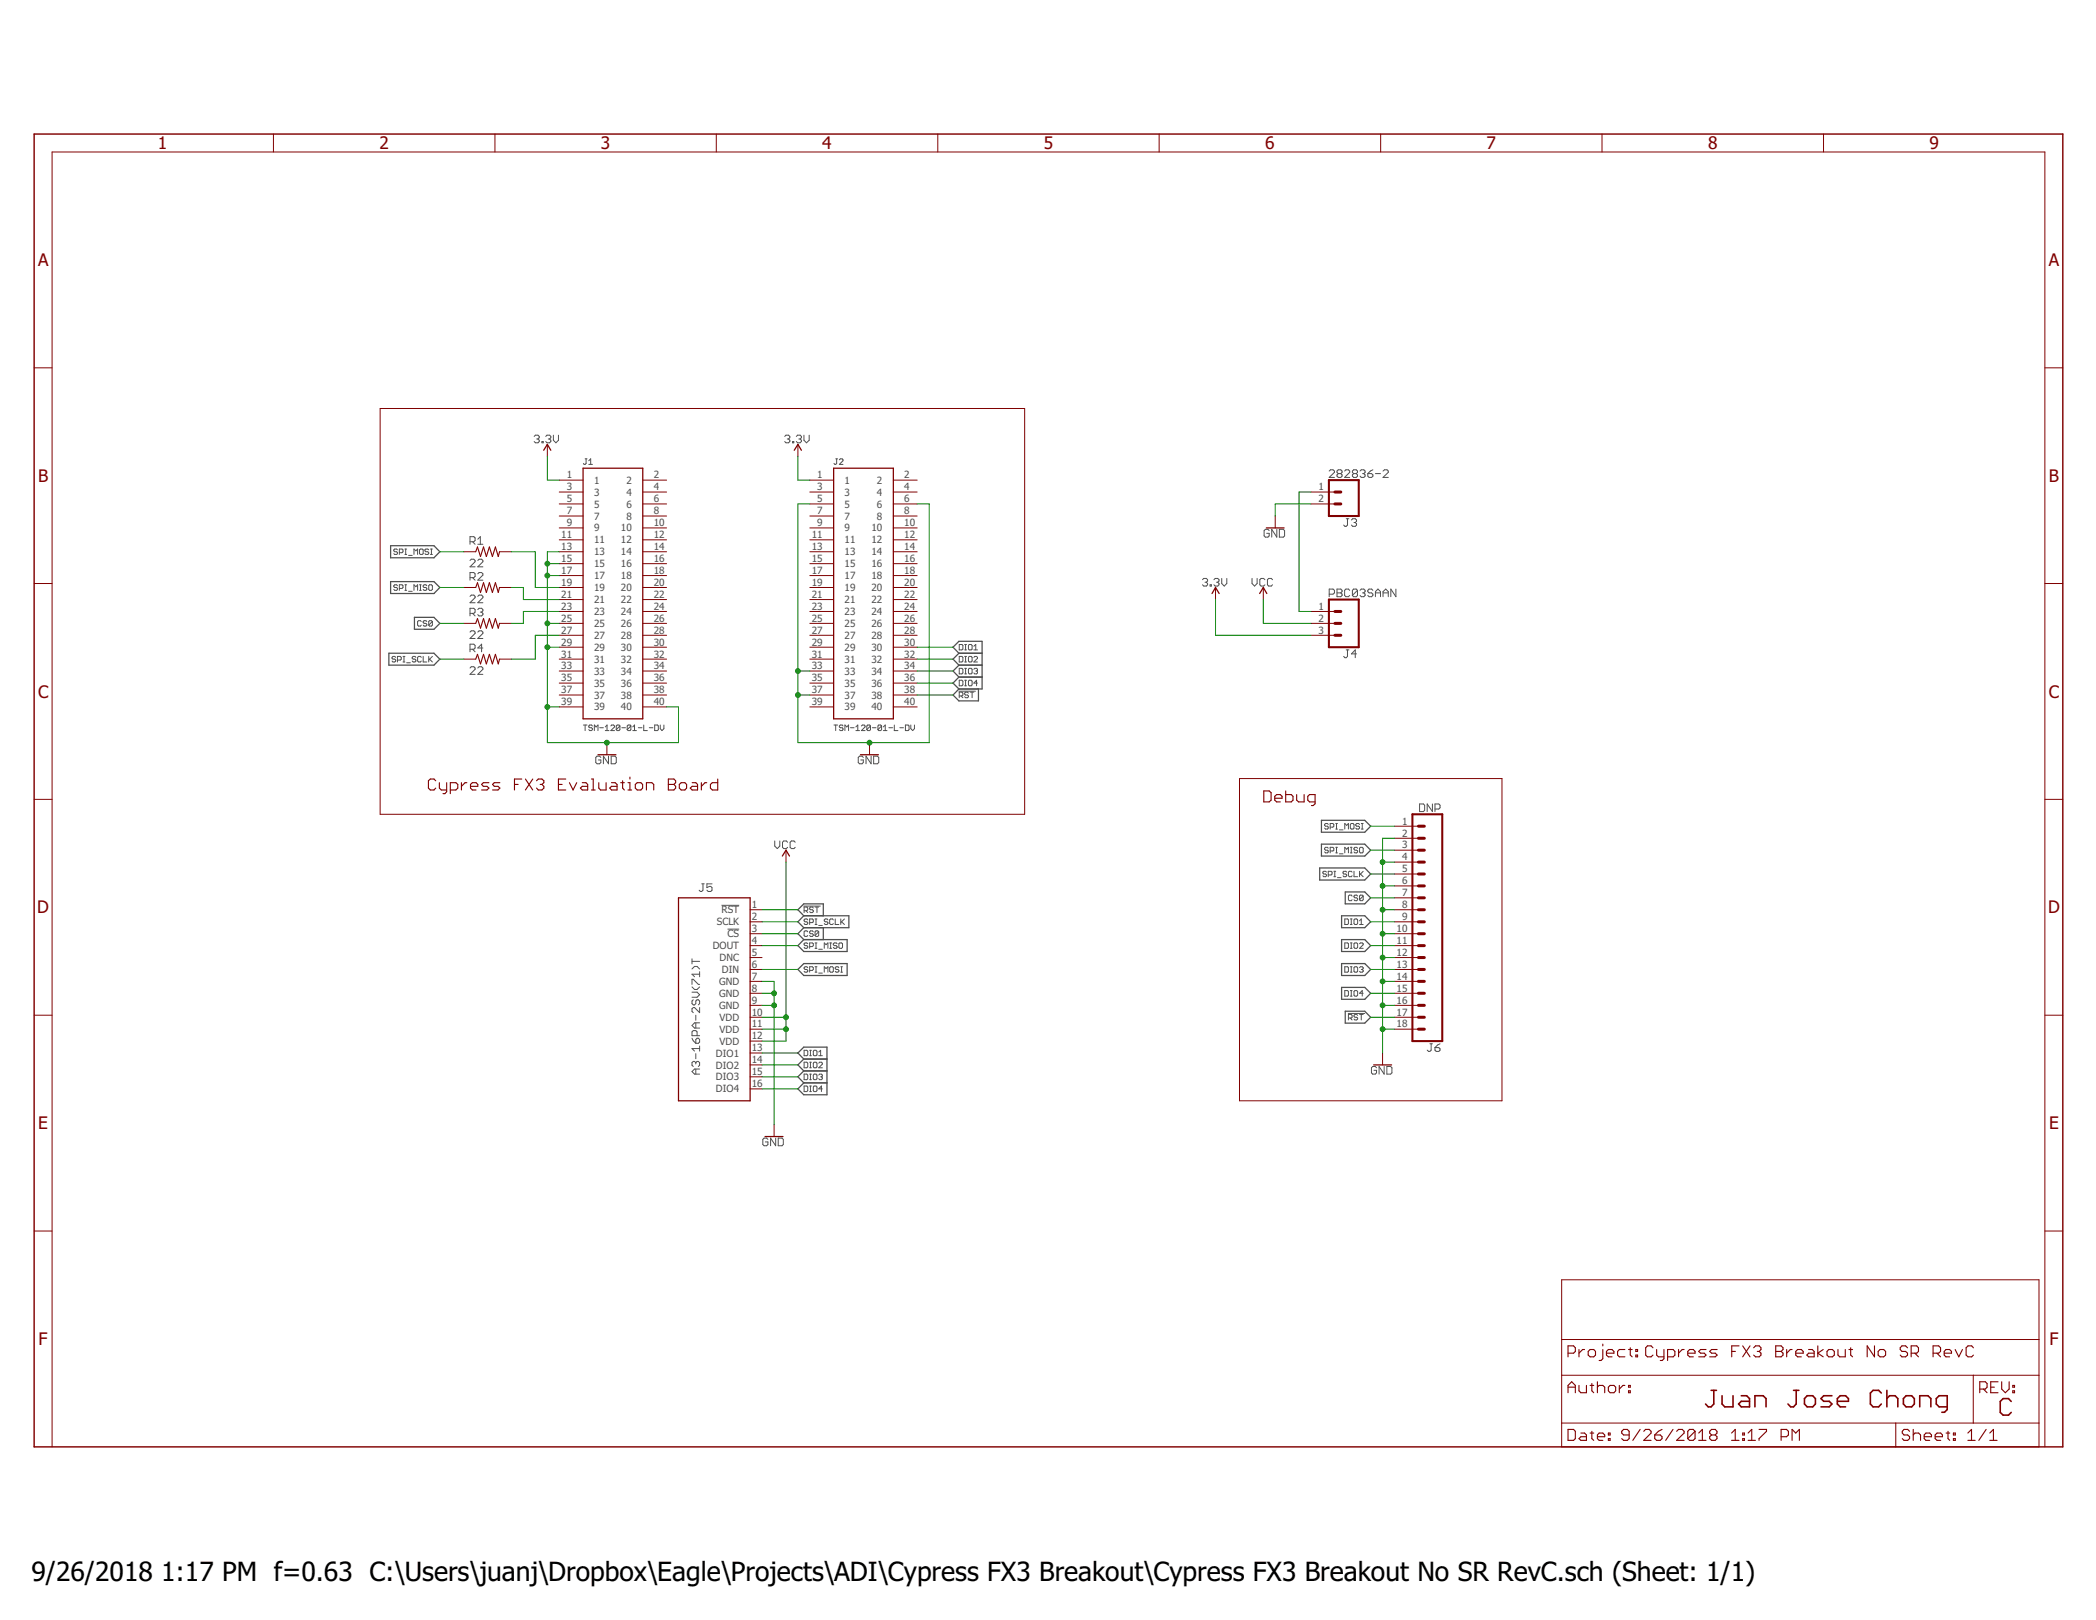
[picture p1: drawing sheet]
<svg xmlns="http://www.w3.org/2000/svg" width="279mm" height="216mm" viewBox="0 0 279 216" stroke-linecap="round" stroke-linejoin="round" font-family="sans-serif">
<g fill="none" stroke="#505050" stroke-width=".13">
<path d="M71.2 58.2l.2-.2h.3l.2 .2v.1l-.2 .2M71.5 58.5h.2M71.7 58.5l.2 .2v.1l-.2 .2h-.3l-.2-.2M72.2 58.8h.2v.2h-.2zM72.7 58.2l.2-.2h.4l.1 .2v.1l-.1 .2M73.1 58.5h.2M73.3 58.5l.1 .2v.1l-.1 .2h-.4l-.2-.2M73.8 58v.7l.3 .3 .3-.3v-.7M104.6 58.2l.2-.2h.3l.2 .2v.1l-.2 .2M104.9 58.5h.2M105.1 58.5l.2 .2v.1l-.2 .2h-.3l-.2-.2M105.6 58.8h.2v.2h-.2z"/>
<path d="M106.2 58.2l.1-.2h.4l.1 .2v.1l-.1 .2M106.5 58.5h.2M106.7 58.5l.1 .2v.1l-.1 .2h-.4l-.1-.2M107.2 58v.7l.3 .3 .4-.3v-.7M53 78.1l-.1-.2h-.3l-.1 .2 .1 .2h.3l.1 .1-.1 .3h-.3l-.1-.2M53 73.3l-.1-.1h-.3l-.1 .1 .1 .2h.3l.1 .2-.1 .2h-.3l-.1-.1M53.2 78.4h.4l.1-.1v-.2l-.1-.2h-.4v.8M53.2 73.7h.4l.1-.2v-.2l-.1-.1h-.4v.7M54 77.9h.2M54 73.2h.2M54 73.9h.2M54 78.7h.2"/>
<path d="M54.1 73.2v.7M54.1 77.9v.8M54.5 74h.4M54.5 78.8h.4M55.2 73.9v-.7l.2 .2 .3-.2v.7M55.2 78.7v-.8l.2 .3 .3-.3v.8M55.9 77.9h.3M55.9 73.3l.1-.1 .4 .1v.5l-.1 .1-.4-.1zM55.9 78.7h.3M56 77.9v.8M56.9 78.1l-.1-.2h-.3l-.1 .2 .1 .2h.3l.1 .1-.1 .3h-.3l-.1-.2M57.1 73.3l-.1-.1h-.2l-.2 .1 .2 .2h.2l.1 .2-.1 .2h-.2l-.2-.1"/>
<path d="M57.3 77.9h.2l.1 .2v.4l-.1 .2h-.2l-.2-.2v-.4zM57.4 73.2h.2M57.4 73.9h.2M57.5 73.2v.7M62.7 74.7l.1-.2h.4l.1 .2v.2l-.6 .6h.6M62.7 72.2h.5l.1-.2v-.3l-.1-.2h-.5v1M62.7 77h.5l.1-.2v-.3l-.1-.2h-.5v1M62.7 79.5l.1-.2h.4l.1 .2v.2l-.6 .6h.6M63 72.2l.3 .3M63 77l.3 .3M63.7 74.7l.2-.2h.3l.2 .2v.2l-.7 .6h.7M63.7 76.5l.2-.2h.3l.2 .2v.1l-.7 .7h.7"/>
<path d="M63.7 79.5l.2-.2h.3l.2 .2v.2l-.7 .6h.7M63.7 71.9l.3-.4v1M63.7 72.5h.7M78 61.2h.3M78.1 61.2v.6l-.1 .1-.2-.1M78.5 61.9h.5M78.5 61.4l.2-.2v.7M111.4 61.2h.3M111.5 61.2v.6l-.1 .1-.2-.1M111.9 61.3l.1-.1h.3l.1 .1v.1l-.5 .5h.5M160.3 77.3l.2-.2h.3l.2 .2v.1l-.2 .2M160.6 77.6h.2"/>
<path d="M160.8 77.6l.2 .2v.1l-.2 .2h-.3l-.2-.2M161.3 77.9h.2v.2h-.2zM161.8 77.3l.2-.2h.3l.2 .2v.1l-.2 .2M162.2 77.6h.1M162.3 77.6l.2 .2v.1l-.2 .2h-.3l-.2-.2M162.9 77.1v.7l.3 .3 .3-.3v-.7M166.9 77.1v.7l.3 .3 .4-.3v-.7M168.6 77.3l-.2-.2h-.3l-.2 .2v.6l.2 .2h.3l.2-.2M169.2 70.7l-.2-.2h-.3l-.2 .2v.7l.2 .2h.3l.2-.2v-.3h-.4M169.6 77.3l-.1-.2h-.4l-.1 .2v.6l.1 .2h.4l.1-.2M170.2 70.5v1.1l-.7-1.1v1.1M170.5 70.5h.6l.1 .2v.7l-.1 .2h-.6z"/>
<path d="M177.2 79.2h.5l.2-.2v-.3l-.2-.2h-.5v1M177.2 62.8l.2-.2h.3l.2 .2v.1l-.7 .7h.7M178.2 78.5h.5l.2 .2v.1l-.2 .2 .2 .2v.2l-.2 .1h-.5zM178.2 79h.5M178.4 63.1l-.2-.2v-.1l.2-.2h.3l.2 .2v.1l-.2 .2M178.4 63.1l-.2 .2v.2l.2 .1h.3l.2-.1v-.2l-.2-.2M178.4 63.1h.3M179.2 62.8l.2-.2h.3l.2 .2v.1l-.7 .7h.7M179.5 69.1h.3M179.6 69.1v.9l-.1 .1h-.2l-.2-.1M179.9 78.7l-.2-.2h-.3l-.2 .2v.7l.2 .1h.3l.2-.1M180.1 69.3l.2-.2h.4l.1 .2v.2l-.1 .1"/>
<path d="M180.4 63.1l-.1-.2v-.1l.1-.2h.4l.2 .2v.1l-.2 .2M180.4 63.1l-.1 .2v.2l.1 .1h.4l.2-.1v-.2l-.2-.2M180.4 63.1h.4M180.5 69.6h.2M180.7 69.6l.1 .2v.2l-.1 .1h-.4l-.2-.1M181 78.7l-.2-.2h-.4l-.1 .2v.7M181 78.7v.7l-.2 .1h-.4l-.1-.1M181 78.7l-.7 .7M181.3 78.7l.2-.2h.3l.2 .2v.1l-.2 .2M181.3 62.8l.2-.2h.3l.2 .2v.1l-.2 .2M181.6 79h.2M181.6 63.1h.2"/>
<path d="M181.8 79l.2 .2v.2l-.2 .1h-.3l-.2-.1M181.8 63.1l.2 .2v.2l-.2 .1h-.3l-.2-.1M182.3 63.1h.5l.2 .2v.2l-.2 .1h-.3l-.2-.1zM183 78.7l-.2-.2h-.3l-.2 .2v.1l.2 .2h.3l.2 .2v.2l-.2 .1h-.3l-.2-.1M183 62.6l-.3 .2-.4 .3M183.3 79h.7M183.3 79.5v-.7l.4-.3 .3 .3v.7M183.3 63.1h.7M184.4 79h.7M184.4 79.5v-.7l.3-.3 .4 .3v.7M184.4 62.8l.2-.2h.3l.2 .2v.1l-.7 .7h.7M186.1 78.5v1l-.7-1v1"/>
<path d="M52.7 87.6l-.1-.1h-.2l-.1 .1 .1 .2h.2l.1 .2-.1 .2h-.2l-.1-.1M53 88h.4l.1-.2v-.2l-.1-.1h-.4v.7M53.7 88.2h.3M53.7 87.5h.3M53.8 87.5v.7M54.2 88.3h.5M55.4 87.6l-.1-.1h-.2l-.2 .1 .2 .2h.2l.1 .2-.1 .2h-.2l-.2-.1M56.2 87.6l-.2-.1h-.2l-.1 .1v.5l.1 .1h.2l.2-.1M56.2 82.8l-.2-.1h-.2l-.1 .1v.5l.1 .1h.2l.2-.1M56.4 87.5v.7h.5M56.9 82.8l-.1-.1-.4 .1 .1 .3h.3l.1 .1-.1 .2h-.3l-.1-.1M57.1 87.5v.7"/>
<path d="M57.3 87.8l.3 .4M57.6 82.8l-.1-.1h-.2l-.2 .1v.5M57.6 82.8v.5l-.1 .1h-.2l-.2-.1M57.6 82.8l-.5 .5M57.6 87.5l-.5 .5M62.7 84.2l.1-.1h.4l.1 .1v.2l-.6 .7h.6M62.7 81.7h.5l.1-.1v-.4l-.1-.1h-.5v1M62.7 86.5h.5l.1-.1v-.4l-.1-.1h-.5v1M62.7 89l.1-.1h.4l.1 .1v.2l-.6 .7h.6M63 81.7l.3 .4M63 86.5l.3 .4M63.7 81.2l.2-.1h.3l.2 .1v.2l-.2 .2"/>
<path d="M63.7 84.2l.2-.1h.3l.2 .1v.2l-.7 .7h.7M63.7 89l.2-.1h.3l.2 .1v.2l-.7 .7h.7M64 81.6h.2M64.2 81.6l.2 .1v.2l-.2 .2h-.3l-.2-.2M64.4 86.4h-.7l.5-.5v1M77.8 96.6h.5M78 96.6v.8M79 96.8l-.2-.2h-.2l-.1 .3 .3 .1 .2 .2-.2 .2h-.2l-.1-.2M79.2 97.4v-.8l.3 .3 .2-.3v.8M79.9 97h.5M80.7 97.4h.5M80.7 96.9l.2-.3v.8"/>
<path d="M81.4 96.8l.1-.2h.3l.1 .2v.1l-.5 .5h.5M82.6 96.8l-.1-.2h-.2l-.2 .2v.4M82.6 96.8v.4l-.1 .2h-.2l-.2-.2M82.6 96.8l-.5 .4M82.9 97h.5M84.1 96.8l-.1-.2h-.3l-.1 .2v.4M84.1 96.8v.4l-.1 .2h-.3l-.1-.2M84.1 96.8l-.5 .4M84.3 97.4h.5M84.3 96.9l.3-.3v.8M85.1 97h.5M85.8 96.6v.8h.5"/>
<path d="M86.6 97h.4M87.3 96.6h.4l.1 .2v.4l-.1 .2h-.4zM88 96.6v.5l.2 .3 .3-.3v-.5M111.2 96.6h.5M111.4 96.6v.8M112.4 96.8l-.1-.2h-.3l-.1 .2 .1 .2h.3l.1 .1-.1 .3h-.3l-.1-.2M112.6 97.4v-.8l.3 .3 .2-.3v.8M113.4 97h.5M114.1 97.4h.5M114.1 96.9l.2-.3v.8M114.8 96.8l.2-.2h.2l.1 .2v.1l-.5 .5h.5M116 96.8l-.1-.2h-.2l-.2 .2v.4"/>
<path d="M116 96.8v.4l-.1 .2h-.2l-.2-.2M116 96.8l-.5 .4M116.3 97h.5M117.5 96.8l-.1-.2h-.3l-.1 .2v.4M117.5 96.8v.4l-.1 .2h-.3l-.1-.2M117.5 96.8l-.5 .4M117.8 97.4h.4M117.8 96.9l.2-.3v.8M118.5 97h.5M119.2 96.6v.8h.5M120 97h.4M120.7 96.6h.4l.1 .2v.4l-.1 .2h-.4z"/>
<path d="M121.4 96.6v.5l.3 .3 .2-.3v-.5M127.8 92.1h2.2M127.9 85.9h.3l.2 .1v.5l-.2 .1h-.3zM127.9 87.5h.3l.2 .1v.5l-.2 .1h-.3zM127.9 89.1h.3l.2 .1v.5l-.2 .1h-.3zM127.9 90.7h.3l.2 .1v.5l-.2 .1h-.3zM127.9 92.8h.3l.2-.2v-.2l-.2-.2h-.3v.8M128.1 92.8l.3 .2M128.6 86.6h.2M128.6 85.9h.2M128.6 88.2h.2M128.6 87.5h.2"/>
<path d="M128.6 89.8h.2M128.6 89.1h.2M128.6 91.4h.2M128.6 90.7h.2M128.7 85.9v.7M128.7 87.5v.7M128.7 89.1v.7M128.7 90.7v.7M129.1 92.4l-.1-.2h-.3l-.1 .3 .1 .1h.3l.1 .3-.1 .1h-.3l-.1-.1M129.2 85.9h.3l.1 .1v.5l-.1 .1h-.3l-.1-.1v-.5zM129.2 87.5h.3l.1 .1v.5l-.1 .1h-.3l-.1-.1v-.5zM129.2 89.1h.3l.1 .1v.5l-.1 .1h-.3l-.1-.1v-.5z"/>
<path d="M129.2 90.7h.3l.1 .1v.5l-.1 .1h-.3l-.1-.1v-.5zM129.3 92.2h.5M129.6 92.2v.8M129.8 86.6h.5M129.8 86.1l.3-.2v.7M129.8 87.6l.1-.1h.3l.1 .1v.1l-.5 .5h.5M129.8 89.2l.1-.1h.3l.1 .1-.1 .2M130.1 89.4h.1M130.2 89.4l.1 .2-.1 .2h-.3l-.1-.1M130.3 91h-.5l.4-.3v.7M179.5 86.6h.3M179.6 86.6v.9l-.1 .2h-.2l-.2-.2"/>
<path d="M180.8 87.1h-.7l.6-.5v1.1M80.1 100.9l-.2-.1h-.3l-.2 .1v.7l.2 .2h.3l.2-.2v-.3h-.3M81.1 100.8v1l-.7-1v1M81.5 100.8h.5l.1 .1v.7l-.1 .2h-.5zM93.5 117.8h.4M93.7 117.8v.8l-.2 .2h-.1l-.2-.2M94.9 117.8h-.7v.5l.5-.2 .2 .2v.3l-.2 .2h-.3l-.2-.2M103.3 112.1v.7l.3 .3 .3-.3v-.7M105 112.2l-.2-.1h-.3l-.2 .1v.7l.2 .2h.3l.2-.2M106 112.2l-.2-.1h-.3l-.2 .1v.7l.2 .2h.3l.2-.2M115.1 100.9l-.2-.1h-.3l-.2 .1v.7l.2 .2h.3l.2-.2v-.3h-.4M116.1 100.8v1l-.7-1v1"/>
<path d="M116.5 100.8h.5l.1 .1v.7l-.1 .2h-.5zM176.8 116.2l-.1-.1-.4 .1 .2 .3h.2l.1 .1-.1 .2h-.2l-.2-.1M177.1 109.9l-.1-.2h-.3l-.1 .2 .1 .2h.3l.1 .1-.1 .3h-.3l-.1-.1M177.1 113.1l-.1-.2h-.3l-.1 .2 .1 .2h.3l.1 .1-.1 .3h-.3l-.1-.2M177.1 116.6h.3l.2-.1v-.3l-.2-.1h-.3v.7M177.3 110.2h.4l.1-.1v-.2l-.1-.2h-.4v.8M177.3 113.4h.4l.1-.1v-.2l-.1-.2h-.4v.8M177.8 116.1h.3M177.8 116.8h.3M177.9 116.1v.7M178.1 109.7h.2M178.1 110.5h.2"/>
<path d="M178.1 112.9h.2M178.1 113.7h.2M178.2 109.7v.8M178.2 112.9v.8M178.3 117h.5M178.5 110.6h.5M178.5 113.8h.5M179.3 110.5v-.8l.2 .3 .2-.3v.8M179.3 113.7v-.8l.2 .3 .2-.3v.8M179.5 116.2l-.1-.1h-.3l-.1 .1 .1 .3h.3l.1 .1-.1 .2h-.3l-.1-.1M180 109.9l.1-.2h.3l.1 .2v.5l-.1 .1h-.3l-.1-.1zM180 112.9h.2"/>
<path d="M180 113.7h.2M180.1 112.9v.8M180.2 116.2l-.1-.1h-.2l-.2 .1v.5l.2 .1h.2l.1-.1M180.2 119.4l-.1-.1h-.2l-.2 .1v.5l.2 .1h.2l.1-.1M180.5 116.1v.7h.5M181 113.1l-.2-.2h-.2l-.1 .3 .1 .1h.2l.2 .2-.2 .2h-.2l-.1-.2M181 119.4l-.2-.1h-.2l-.1 .2 .1 .2h.2l.2 .2-.2 .1h-.2l-.1-.1M181.2 109.9l-.1-.2h-.3l-.1 .2 .1 .2h.3l.1 .1-.1 .3h-.3l-.1-.1M181.2 116.1v.7M181.3 112.9h.3l.1 .2v.4l-.1 .2h-.3l-.1-.2v-.4zM181.3 116.5l.4 .3M181.5 109.7h.2"/>
<path d="M181.5 110.5h.2M181.6 109.7v.8M181.7 119.4v.5l-.1 .1h-.3l-.1-.1M181.7 119.4l-.1-.1h-.3l-.1 .1v.5M181.7 119.4l-.5 .5M181.7 116.1l-.5 .5M189.2 107.1h.5l.2 .2v.7l-.2 .2h-.5zM190.9 107.1v1.1l-.7-1.1v1.1M191.3 107.8h.5l.2-.1v-.4l-.2-.2h-.5v1.1M92.2 127.8v.7M92.2 131.2v-.7h.2l.7 .7h.2M92.2 138.4l.2 .3 .4 .3"/>
<path d="M92.2 132.2h.7l.4 .4-.4 .3h-.7M92.2 131.5l.4 .4h.3l.4-.4M92.2 129.1l.4-.3h.3l.4 .3M92.2 128.1h1.1M92.4 133.2l-.2 .2v.4l.2 .1h.2l.2-.1v-.4l.1-.2h.2l.2 .2v.4l-.2 .1M92.8 135.3v.7M92.8 136.3v.7M92.8 138.5l.1-.1h.2l.2 .1v.4l-.2 .1h-.3zM92.9 138v-.5l-.1-.1h-.4l-.2 .1v.5h1.1M93.3 134.3v.7l-.7-.7h-.2l-.2 .2v.3l.2 .2M93.3 129.5v.7M93.3 139.4v.7"/>
<path d="M93.3 139.7h-1.1l.4 .4M93.3 136.3h-.7l-.4 .4 .4 .3h.7M93.3 129.8h-1.1l.4 .4M96.2 120.6h2.3M97 123.8h1.5M107.1 120.8h2.2M107.2 121.4h.3l.2-.2v-.2l-.2-.1h-.3v.7M107.2 140h.3l.2 .1v.5l-.2 .1h-.3zM107.4 121.4l.3 .2M107.7 125.8l-.2-.1-.3 .1 .1 .2h.2l.2 .2-.2 .2h-.2l-.1-.1M107.7 122.6l-.2-.1h-.2l-.1 .1 .1 .3 .4 .1-.2 .2h-.2l-.1-.1M107.7 124.2l-.2-.1h-.2l-.1 .1v.5l.1 .1h.2l.2-.1"/>
<path d="M107.7 129l-.2-.2h-.2l-.1 .3 .1 .1h.2l.2 .3-.2 .1-.3-.1M107.9 140h.3M107.9 123h.4l.1-.1v-.3l-.1-.1h-.4v.7M107.9 126.2h.4l.1-.2v-.2l-.1-.1h-.4v.7M107.9 129.3h.4l.1-.1v-.2l-.1-.2h-.4v.8M108 140v.7M108.4 121l-.1-.1h-.3l-.1 .2 .1 .1h.3l.1 .3-.1 .1h-.3l-.1-.1M108.4 124.2l-.1-.1h-.3l-.1 .2 .1 .1h.3l.1 .3-.1 .1h-.3l-.1-.1M108.5 140h.3l.1 .1v.5l-.1 .1h-.3l-.1-.1v-.5zM108.6 123.2h.3M108.6 122.5h.3M108.6 126.4h.3"/>
<path d="M108.6 125.7h.3M108.6 129.6h.3M108.6 128.8h.3M108.6 120.9h.5M108.8 122.5v.7M108.8 125.7v.7M108.8 128.8v.8M108.9 120.9v.7M109.1 124.2l-.1-.1h-.2l-.2 .1v.5M109.1 124.2v.5l-.1 .1h-.2l-.2-.1M109.1 124.2l-.5 .5M109.1 129.7h.5"/>
<path d="M109.1 126.5h.5M109.1 123.3h.5M109.9 126.4v-.7l.2 .2 .3-.2v.7M109.9 129.6v-.8l.2 .3 .3-.3v.8M110.4 122.6l-.2-.1h-.2l-.1 .1 .1 .3 .4 .1-.2 .2h-.2l-.1-.1M110.6 126.4h.2M110.6 125.7h.2M110.6 129l.1-.2h.3l.1 .2v.5l-.1 .1h-.3l-.1-.1zM110.7 125.7v.7M111.1 122.6l-.1-.1h-.3l-.1 .1v.5l.1 .1h.3l.1-.1M111.3 122.5v.7h.5M111.6 125.8l-.1-.1h-.3l-.1 .1 .1 .2h.3l.1 .2-.1 .2h-.3l-.1-.1"/>
<path d="M111.8 125.8l.2-.1 .3 .1v.5l-.1 .1h-.2l-.2-.1zM111.8 129l-.1-.2h-.2l-.2 .3 .2 .1h.2l.1 .3-.1 .1-.4-.1M112.1 129.6h.2M112.1 128.8h.2M112.1 122.5v.7M112.2 128.8v.8M112.2 122.9l.4 .3M112.6 122.5l-.5 .5M179.3 122.5h.3l.1 .1v.5l-.1 .1h-.3zM179.3 125.7h.3l.1 .1v.5l-.1 .1h-.3zM179.3 128.8h.3l.1 .2v.5l-.1 .1h-.3zM179.3 132h.3l.1 .1v.5l-.1 .2h-.3z"/>
<path d="M179.7 135.1h2.2M179.7 135.7h.4l.1-.1v-.3l-.1-.1h-.4v.7M180 123.2h.2M180 122.5h.2M180 126.4h.2M180 125.7h.2M180 129.6h.2M180 128.8h.2M180 132.8h.2M180 132h.2M180 135.7l.2 .2M180.1 122.5v.7"/>
<path d="M180.1 125.7v.7M180.1 128.8v.8M180.1 132v.8M180.5 125.8l.1-.1 .4 .1v.5l-.2 .1h-.2l-.1-.1zM180.6 122.5h.2l.2 .1v.5l-.2 .1h-.2l-.1-.1v-.5zM180.6 128.8h.2l.2 .2v.5l-.2 .1-.3-.1v-.5zM180.6 132h.2l.2 .1v.5l-.2 .2h-.2l-.1-.2v-.5zM181 135.3l-.2-.1h-.2l-.1 .2 .1 .2h.2l.2 .2-.2 .1h-.2l-.1-.1M181.2 123.2h.5M181.2 122.7l.3-.2v.7M181.2 125.8l.1-.1h.3l.1 .1v.1l-.5 .5h.5M181.2 129l.1-.2h.3l.1 .2-.1 .2"/>
<path d="M181.2 135.2h.5M181.5 135.2v.7M181.5 129.2h.1M181.6 129.2l.1 .1-.1 .3h-.3l-.1-.1M181.7 132.4h-.5l.4-.4v.8M190.6 139.1h.3M190.8 139.1v.9l-.2 .1h-.2l-.2-.1M191.3 139.6h.5l.2 .2v.2l-.2 .1h-.3l-.2-.1zM192 139.1l-.4 .2-.3 .3M92.8 140.4v.7M92.8 141.6v.2M92.8 142.5v.7"/>
<path d="M92.8 141.6l-.2-.1h-.2l-.2 .1v.4l.2 .1M92.8 141.6l.1-.1h.2l.2 .1v.4l-.2 .1M93.3 142.5h-.7l-.4 .3 .4 .4h.7M102.4 151.8l-.2-.1h-.3l-.2 .1v.7l.2 .2h.3l.2-.2v-.3h-.4M103.4 151.7v1l-.7-1v1M103.7 151.7h.5l.2 .1v.7l-.2 .2h-.5zM107.2 143.2h.3l.2 .1v.5l-.2 .1h-.3zM107.2 141.6h.3l.2 .1v.5l-.2 .1h-.3zM107.2 144.7h.3l.2 .2v.5l-.2 .1h-.3zM107.9 143.2h.3M107.9 140.7h.3M107.9 142.3h.3"/>
<path d="M107.9 141.6h.3M107.9 143.9h.3M107.9 145.5h.3M107.9 144.7h.3M108 141.6v.7M108 143.2v.7M108 144.7v.8M108.5 143.2h.3l.1 .1v.5l-.1 .1h-.3l-.1-.1v-.5zM108.5 141.6h.3l.1 .1v.5l-.1 .1h-.3l-.1-.1v-.5zM108.5 144.7h.3l.1 .2v.5l-.1 .1h-.3l-.1-.1v-.5zM109.1 143.3l.2-.1h.2l.1 .1-.1 .2M109.1 141.7l.2-.1h.2l.1 .1v.1l-.5 .5h.5"/>
<path d="M109.1 140.7h.5M109.1 140.2l.3-.2v.7M109.4 143.5h.1M109.5 143.5l.1 .1-.1 .3h-.2l-.2-.1M109.6 145.1h-.5l.4-.4v.8M183.5 142.3l-.2-.2h-.3l-.2 .2v.7l.2 .2h.3l.2-.2v-.4h-.3M184.5 142.1v1.1l-.7-1.1v1.1M184.9 142.1h.5l.1 .2v.7l-.1 .2h-.5z"/>
</g>
<g fill="none" stroke="#505050" stroke-width=".17">
<path d="M52.1 72.7h5.7l.8 .8-.8 .8h-5.7zM52.1 77.5h5.7l.8 .8-.8 .8h-5.7zM51.8 87.1h6l.8 .7-.8 .8h-6zM55.2 82.3h2.6l.8 .8-.8 .8h-2.6zM127.8 87.1l-.8-.8 .8-.8h3.1v6.3h-3.1M127.8 87.1h3.1M127.8 87.1l-.8 .7 .8 .8M127.8 88.6h3.1M127.8 88.6l-.8 .8 .8 .8M127.8 90.2h3.1M127.8 90.2l-.8 .8 .8 .8M127.8 91.8l-.8 .8 .8 .8h2.6v-1.6"/>
<path d="M175.9 115.7h6l.8 .8-.8 .8h-6zM176.1 109.3h5.8l.8 .8-.8 .8h-5.8zM176.1 112.5h5.8l.8 .8-.8 .8h-5.8zM179.3 118.9h2.6l.8 .8-.8 .8h-2.6zM106.4 129.2l.7-.8h5.8v1.6h-5.8zM107.1 122h6.1v1.6h-6.1M107.1 125.2h5.8v1.6h-5.8l-.7-.8zM107.1 123.6l-.7 .8 .7 .8M107.1 122l-.7-.8 .7-.7h2.6v1.5M107.1 122l-.7 .9 .7 .7M109.7 123.6v1.6M178.8 122h3.1l.8 .9-.8 .7h-3.1z"/>
<path d="M178.8 125.2h3.1l.8 .8-.8 .8h-3.1zM178.8 128.4h3.1l.8 .8-.8 .8h-3.1zM178.8 131.6h3.1l.8 .8-.8 .8h-3.1zM179.3 134.8h2.6l.8 .8-.8 .8h-2.6zM107.1 141.1l-.7-.8 .7-.7h3.1v6.3h-3.1l-.7-.8 .7-.8M107.1 141.1h3.1M107.1 141.1l-.7 .8 .7 .8M107.1 142.7h3.1M107.1 142.7l-.7 .8 .7 .8M107.1 144.3h3.1"/>
</g>
<g fill="none" stroke="#800000" stroke-width=".13">
<path d="M36.4 17.9v2.4M66 17.9v2.4M95.5 17.9v2.4M125 17.9v2.4M154.5 17.9v2.4M184 17.9v2.4M213.6 17.9v2.4M243.1 17.9v2.4M4.6 49h2.3M50.7 54.4h85.9v54.1h-85.9zM73 59.2v1.6M106.4 59.2v1.6"/>
<path d="M272.6 49h2.4M4.6 77.8h2.3M61.8 73.5h1.6M61.8 78.3h1.6M66.6 73.5h1.6M66.6 78.3h1.6M74.5 64h3.2M74.5 65.6h3.2M74.5 67.2h3.2M74.5 68.8h3.2M74.5 70.4h3.2M74.5 71.9h3.2"/>
<path d="M74.5 73.5h3.2M74.5 75.1h3.2M74.5 76.7h3.2M74.5 78.3h3.2M74.5 79.9h3.2M85.7 64h3.2M85.7 65.6h3.2M85.7 67.2h3.2M85.7 68.8h3.2M85.7 70.4h3.2M85.7 71.9h3.2M85.7 73.5h3.2"/>
<path d="M85.7 75.1h3.2M85.7 76.7h3.2M85.7 78.3h3.2M85.7 79.9h3.2M107.9 64h3.2M107.9 65.6h3.2M107.9 67.2h3.2M107.9 68.8h3.2M107.9 70.4h3.2M107.9 71.9h3.2M107.9 73.5h3.2M107.9 75.1h3.2"/>
<path d="M107.9 76.7h3.2M107.9 78.3h3.2M107.9 79.9h3.2M119.1 64h3.2M119.1 65.6h3.2M119.1 67.2h3.2M119.1 68.8h3.2M119.1 70.4h3.2M119.1 71.9h3.2M119.1 73.5h3.2M119.1 75.1h3.2M119.1 76.7h3.2"/>
<path d="M119.1 78.3h3.2M119.1 79.9h3.2M162 78.3v1.6M168.4 78.3v1.6M170 68.8v1.6M174.8 65.6h3.1M174.8 67.2h3.1M272.6 77.8h2.4M61.8 83.1h1.6M61.8 87.8h1.6M66.6 83.1h1.6M66.6 87.8h1.6"/>
<path d="M74.5 81.5h3.2M74.5 83.1h3.2M74.5 84.7h3.2M74.5 86.3h3.2M74.5 87.8h3.2M74.5 89.4h3.2M74.5 91h3.2M74.5 92.6h3.2M74.5 94.2h3.2M80.9 99v1.6M85.7 81.5h3.2M85.7 83.1h3.2"/>
<path d="M85.7 84.7h3.2M85.7 86.3h3.2M85.7 87.8h3.2M85.7 89.4h3.2M85.7 91h3.2M85.7 92.6h3.2M85.7 94.2h3.2M107.9 81.5h3.2M107.9 83.1h3.2M107.9 84.7h3.2M107.9 86.3h3.2M107.9 87.8h3.2"/>
<path d="M107.9 89.4h3.2M107.9 91h3.2M107.9 92.6h3.2M107.9 94.2h3.2M115.9 99v1.6M119.1 81.5h3.2M119.1 83.1h3.2M119.1 84.7h3.2M119.1 86.3h3.2M119.1 87.8h3.2M119.1 89.4h3.2M119.1 91h3.2"/>
<path d="M119.1 92.6h3.2M119.1 94.2h3.2M174.8 81.5h3.1M174.8 83.1h3.1M174.8 84.7h3.1M4.6 106.5h2.3M104.8 113.3v1.6M165.2 103.8h35v42.9h-35zM185.9 111.7h3.2M185.9 113.3h3.2M185.9 114.9h3.2M185.9 116.5h3.2"/>
<path d="M185.9 118.1h3.2M185.9 119.7h3.2M185.9 110.1h3.2M272.6 106.5h2.4M4.6 135.3h2.3M100 121.2h1.6M100 122.9h1.6M100 124.4h1.6M100 126h1.6M100 127.6h1.6M100 129.2h1.6M100 130.8h1.6"/>
<path d="M100 132.4h1.6M100 134h1.6M100 135.6h1.6M100 137.2h1.6M100 138.7h1.6M185.9 121.2h3.2M185.9 122.9h3.2M185.9 124.4h3.2M185.9 126h3.2M185.9 127.6h3.2M185.9 129.2h3.2M185.9 130.8h3.2"/>
<path d="M185.9 132.4h3.2M185.9 134h3.2M185.9 135.6h3.2M185.9 137.2h3.2M272.6 135.3h2.4M100 140.3h1.6M100 141.9h1.6M100 143.5h1.6M100 145.1h1.6M103.2 149.9v1.6M184.3 140.3v1.6M4.6 164.1h2.3"/>
<path d="M208.2 170.6h63.6v22.2h-63.6zM208.2 178.5h63.6M272.6 164.1h2.4M6.9 192.8v-172.5h265.7v172.5M208.2 183.3h63.6M208.2 189.7h63.6M252.7 189.7v3.1M263 183.3v6.4"/>
</g>
<g fill="none" stroke="#800000" stroke-width=".15">
<path d="M63.4 73.5l.2-.6 .5 1.3 .4-1.3 .3 1.3 .4-1.3 .4 1.3 .4-1.3 .4 1.3 .2-.7M63.4 78.3l.2-.6 .5 1.3 .4-1.3 .3 1.3 .4-1.3 .4 1.3 .4-1.3 .4 1.3 .2-.7M63.4 83.1l.2-.7 .5 1.3 .4-1.3 .3 1.3 .4-1.3 .4 1.3 .4-1.3 .4 1.3 .2-.6M63.4 87.8l.2-.6 .5 1.3 .4-1.3 .3 1.3 .4-1.3 .4 1.3 .4-1.3 .4 1.3 .2-.7M58.1 104.1l-.3-.3h-.4l-.3 .3v.9l.3 .3h.4l.3-.3M58.6 104.3v.7l.2 .3h.7M59.5 104.3v1.2l-.2 .3h-.2M60 105.3h.8l.2-.3v-.5l-.2-.2h-.8v1.5M61.5 104.3v1M62.2 104.3h-.2l-.5 .5M62.7 104.8h1v-.3l-.2-.2h-.5l-.3 .2v.5l.3 .3h.5M65.2 104.3h-.8l-.2 .2 .2 .3h.5l.3 .2-.3 .3h-.7"/>
<path d="M66.6 104.3h-.7l-.2 .2 .2 .3h.5l.2 .2-.2 .3h-.7M68.6 104.5h.5M69.6 103.8h-1v1.5M70 103.8l1 1.5M71 103.8l-1 1.5M71.5 104.1l.3-.3h.4l.3 .3v.2l-.3 .2M72 104.5h.2M72.2 104.5l.3 .3v.2l-.3 .3h-.4l-.3-.3M74.4 104.5h.5M75.4 103.8h-1v1.5h1M75.9 104.3l.5 1 .5-1M77.6 104.3h.5l.2 .2v.8h-.7l-.2-.3 .2-.2h.7"/>
<path d="M78.8 103.8h.3v1.5M78.8 105.3h.5M79.8 104.3v.7l.3 .3h.7v-1M81.5 104.3h.5l.3 .2v.8h-.8l-.2-.3 .2-.2h.8M82.7 104.3h.5M83 104.1v.9l.2 .3M83.7 105.3h.5M83.7 104.3h.3v1M84 103.6v.2M84.7 104.5l.2-.2h.5l.3 .2v.5l-.3 .3h-.5l-.2-.3zM86.2 105.3v-1h.7l.2 .2v.8M89.1 103.8h.7l.3 .3v.2l-.3 .2 .3 .3v.2l-.3 .3h-.7z"/>
<path d="M89.1 104.5h.7M90.6 104.5l.2-.2h.5l.2 .2v.5l-.2 .3h-.5l-.2-.3zM92.3 104.3h.5l.2 .2v.8h-.7l-.3-.3 .3-.2h.7M93.5 104.3v1M94.2 104.3h-.2l-.5 .5M95.7 103.8v1.5h-.7l-.3-.3v-.5l.3-.2h.7M168.5 105.4h.7l.2 .2v1l-.2 .3h-.7zM169.9 106.4h1v-.3l-.2-.2h-.5l-.3 .2v.5l.3 .3h.5M171.4 105.4v1.5h.7l.3-.3v-.5l-.3-.2h-.7M172.8 105.9v.7l.3 .3h.7v-1M175.3 106.9h-.7l-.3-.3v-.5l.3-.2h.7v1.2l-.3 .3h-.2M210.5 179.9v.9"/>
<path d="M211.2 179.9h-.2l-.5 .4M213.7 179.9v1.2l-.3 .2h-.2M213.7 179.1v.3M216.6 179.9h-.7l-.3 .2v.5l.3 .2h.7M217.1 179.9h.5M217.3 179.6v1l.3 .2M218.1 179.9h.2v.2h-.2zM220.3 179.6l-.2-.2h-.5l-.2 .2v1l.2 .2h.5l.2-.2M220.8 179.9v.7l.3 .2h.7M221.8 179.9v1.2l-.2 .2h-.3M223.8 179.9v.9M224.5 179.9h-.3l-.4 .4"/>
<path d="M227.4 179.9h-.7l-.3 .2 .3 .2h.5l.2 .3-.2 .2h-.8M228.9 179.9h-.7l-.3 .2 .3 .2h.4l.3 .3-.3 .2h-.7M231.8 179.4h-1v1.4M232.3 179.4l1 1.4M233.3 179.4l-1 1.4M233.8 179.6l.2-.2h.5l.2 .2v.3l-.2 .2M236.7 179.4h.7l.3 .2v.3l-.3 .2 .3 .2v.3l-.3 .2h-.7zM238.2 179.9v.9M238.9 179.9h-.2l-.5 .4M241.1 179.9h.5l.2 .2v.7h-.7l-.2-.2 .2-.3h.7M242.3 179.4v1.4M243 179.9l-.7 .4 .7 .5"/>
<path d="M243.8 179.9h.5l.2 .2v.5l-.2 .2h-.5l-.3-.2v-.5zM245 179.9v.7l.2 .2h.8v-.9M246.5 179.9h.5M246.7 179.6v1l.3 .2M249.9 179.4v1.4l-1-1.4v1.4M250.6 179.9h.5l.3 .2v.5l-.3 .2h-.5l-.2-.2v-.5zM254.3 179.6l-.3-.2h-.5l-.2 .2v.3l.2 .2h.5l.3 .2v.3l-.3 .2h-.5l-.2-.2M260.6 179.9l.5 .9 .5-.9M263.1 179.6l-.3-.2h-.5l-.2 .2v1l.2 .2h.5l.3-.2M209 180.3h.8l.2-.2v-.5l-.2-.2h-.8v1.4M209 185.6v-1l.5-.5 .5 .5v1M209 190.5h.8l.2 .3v.9l-.2 .3h-.8z"/>
<path d="M209 184.9h1M210.5 184.6v.8l.2 .2h.8v-1M210.7 191h.5l.3 .2v.8h-.8l-.2-.3 .2-.2h.8M211.7 180.1l.3-.2h.4l.3 .2v.5l-.3 .2h-.4l-.3-.2zM212 191h.4M212 184.6h.4M212.2 184.4v1l.2 .2M212.2 190.8v.9l.2 .3M212.9 191.5h1v-.3l-.2-.2h-.5l-.3 .2v.5l.3 .3h.5M212.9 184.1v1.5M212.9 184.9l.3-.3h.5l.2 .3v.7M214.1 180.3h1v-.2l-.2-.2h-.5l-.3 .2v.5l.3 .2h.5"/>
<path d="M214.4 191.7h.2v.3h-.2zM214.4 191h.2v.2h-.2zM214.6 184.6h.5l.3 .3v.5l-.3 .2h-.5l-.2-.2v-.5zM215.9 184.6v1M216.6 184.6h-.3l-.4 .5M217.1 185.4h.2v.2h-.2zM217.1 184.6h.2v.3h-.2zM217.2 191.2h-.8l-.2-.2v-.2l.2-.3h.5l.3 .3v.9l-.3 .3h-.5l-.2-.3M218.1 180.6h.2v.2h-.2zM218.6 190.5l-.9 1.5M219.1 190.8l.3-.3h.4l.3 .3v.2l-1 1h1M220.6 191.2h.7l.3 .3v.2l-.3 .3h-.5l-.2-.3z"/>
<path d="M221.6 190.5l-.5 .3-.5 .4M222.3 180.8h.7l.3-.2v-.5l-.3-.2h-.7v1.4M223 190.5l-1 1.5M223.5 190.8l.3-.3h.4l.3 .3v.2l-1 1h1M225 180.3h1v-.2l-.3-.2h-.5l-.2 .2v.5l.2 .2h.5M226 190.8v.9l-.3 .3h-.5l-.2-.3M226 190.8l-.3-.3h-.5l-.2 .3v.9M226 190.8l-1 .9M226.4 192h1M226.4 191l.5-.5v1.5M228.2 191.2l-.3 .3v.2l.3 .3h.4l.3-.3v-.2l-.3-.3M228.2 191.2l-.3-.2v-.2l.3-.3h.4l.3 .3v.2l-.3 .2"/>
<path d="M228.2 191.2h.4M230.8 192h1M230.8 191l.5-.5v1.5M230.8 180.1h.5M232.3 191.7h.2v.3h-.2zM232.3 191h.2v.2h-.2zM233 192h1M233 191l.5-.5v1.5M234.3 180.1h.2M234.5 190.5h1v.3l-1 .9v.3M234.5 180.1l.2 .2v.3l-.2 .2h-.5l-.2-.2M236.7 180.1h.7"/>
<path d="M237.4 191.5h.7l.3-.3v-.4l-.3-.3h-.7v1.5M238.9 192v-1.5l.5 .5 .5-.5v1.5M239.4 180.3h1v-.2l-.3-.2h-.5l-.2 .2v.5l.2 .2h.5M254.6 190.8l-.3-.3h-.5l-.2 .3v.2l.2 .2h.5l.3 .3v.2l-.3 .3h-.5l-.2-.3M254.8 180.3h.7l.2-.2v-.5l-.2-.2h-.7v1.4M255 191.2l.3-.2h.5l.2 .2v.8M255 190.5v1.5M255.2 180.3l.5 .5M256.5 191.5h1v-.3l-.3-.2h-.5l-.2 .2v.5l.2 .3h.5M257.7 180.3h.7l.3-.2v-.5l-.3-.2h-.7v1.4M258 191.5h.9v-.3l-.2-.2h-.5l-.2 .2v.5l.2 .3h.5M258.2 180.3l.5 .5"/>
<path d="M259.2 180.3h.9v-.2l-.2-.2h-.5l-.2 .2v.5l.2 .2h.5M259.4 191h.5M259.7 190.8v.9l.2 .3M260.4 191.7h.2v.3h-.2zM260.4 191h.2v.2h-.2zM262.3 192h1M262.3 191l.5-.5v1.5M263.9 185.1h.7l.3-.2v-.5l-.3-.3h-.7v1.5M264.4 185.1l.5 .5M264.8 190.5l-1 1.5M265.2 192h1M265.2 191l.5-.5v1.5"/>
<path d="M265.4 184.9h.5M266.3 184.1h-.9v1.5h.9M266.8 184.1v1l.5 .5 .5-.5v-1M268.3 185.4h.2v.2h-.2zM268.3 184.6h.2v.3h-.2z"/>
</g>
<g fill="none" stroke="#800000" stroke-width=".21">
<path d="M228.1 185.3h.7M228.5 185.3v1.8l-.4 .4h-.4l-.3-.4M229.6 186v1.1l.3 .4h1.1v-1.5M232.1 186h.7l.4 .4v1.1h-1.1l-.3-.4 .3-.3h1.1M233.9 187.5v-1.5h1.1l.4 .4v1.1M239.1 185.3h.7M239.4 185.3v1.8l-.3 .4h-.4l-.4-.4M240.9 186h.7l.4 .4v.7l-.4 .4h-.7l-.4-.4v-.7zM244.2 186h-1.1l-.4 .4 .4 .4h.7l.4 .3-.4 .4h-1.1M244.9 186.8h1.5v-.4l-.4-.4h-.7l-.4 .4v.7l.4 .4h.7M250.8 185.7l-.4-.4h-.7l-.4 .4v1.4l.4 .4h.7l.4-.4M251.5 186.4l.4-.4h.7l.4 .4v1.1"/>
<path d="M251.5 185.3v2.2M254.1 186h.7l.4 .4v.7l-.4 .4h-.7l-.4-.4v-.7zM255.9 187.5v-1.5h1.1l.4 .4v1.1M259.6 187.5h-1.1l-.4-.4v-.7l.4-.4h1.1v1.9l-.4 .3h-.4M268.1 186.8l-.4-.4h-.7l-.4 .4v1.4l.4 .4h.7l.4-.4"/>
</g>
<g fill="none" stroke="#800000" stroke-width=".17">
<path d="M72.5 60l.5-.8 .4 .8M77.7 62.4h8v33.4h-8zM105.9 60l.5-.8 .4 .8M111.1 62.4h8v33.4h-8zM161.6 79.1l.4-.8 .5 .8M167.9 79.1l.5-.8 .5 .8M168.8 70.4h2.4M79.7 100.6h2.4M90.4 119.7h9.6v27h-9.6zM104.3 114.1l.5-.8 .4 .8M114.7 100.6h2.4M102 151.5h2.4"/>
<path d="M183.1 141.9h2.4"/>
</g>
<path d="M4.6 17.9h270.4v174.9h-270.4z" fill="none" stroke="#800000" stroke-width=".19"/>
<path d="M177.1 79.9h4v6.4h-4zM177.1 64h4v4.8h-4zM188.3 108.5h4v30.2h-4z" fill="none" stroke="#800000" stroke-width=".28"/>
<g fill="none" stroke="#800000" stroke-width=".4">
<path d="M177.9 67.2h.8M177.9 65.6h.8M177.9 84.7h.8M177.9 83.1h.8M177.9 81.5h.8M189.1 113.3h.8M189.1 111.7h.8M189.1 116.5h.8M189.1 114.9h.8M189.1 118.1h.8M189.1 119.7h.8M189.1 110.1h.8"/>
<path d="M189.1 121.2h.8M189.1 122.9h.8M189.1 124.4h.8M189.1 129.2h.8M189.1 127.6h.8M189.1 126h.8M189.1 132.4h.8M189.1 130.8h.8M189.1 134h.8M189.1 135.6h.8M189.1 137.2h.8"/>
</g>
<g fill="none" stroke="#008000" stroke-width=".13">
<path d="M58.6 73.5h3.2M58.6 78.3h3.2M68.2 73.5h3.2v4.8h3.1M68.2 78.3h1.6v1.6h4.7M73 60.8v3.2h1.5M73 75.1h1.5M73 76.7h1.5M74.5 73.5h-1.5v25.5h17.4v-4.8h-1.5M106.4 60.8v3.2h1.5M107.9 67.2h-1.5v31.8h17.5v-31.8h-1.6M162 79.9v4.8h12.8M168.4 79.9v3.2h6.4"/>
<path d="M174.8 67.2h-4.8v1.6M174.8 65.6h-1.6v15.9h1.6M58.6 83.1h3.2M58.6 87.8h3.2M73 83.1h1.5M73 86.3h1.5M73 94.2h1.5M74.5 81.5h-4.7v1.6h-1.6M74.5 84.7h-3.1v3.1h-3.2M106.4 89.4h1.5M106.4 92.6h1.5M122.3 86.3h4.7"/>
<path d="M122.3 89.4h4.7M122.3 92.6h4.7M122.3 87.8h4.7M122.3 91h4.7M104.8 114.9v23.8h-3.2M182.7 119.7h3.2M182.7 110.1h3.2M182.7 113.3h3.2M182.7 116.5h3.2M184.3 114.9h1.6M184.3 118.1h1.6M185.9 111.7h-1.6v28.6"/>
<path d="M101.6 134h1.6M101.6 130.8h1.6v19.1M101.6 132.4h1.6M101.6 121.2h4.8M101.6 124.4h4.8M101.6 137.2h3.2M101.6 122.9h4.8M101.6 126h4.8M101.6 129.2h4.8M101.6 135.6h3.2M182.7 132.4h3.2M182.7 122.9h3.2"/>
<path d="M182.7 126h3.2M182.7 129.2h3.2M182.7 135.6h3.2M184.3 134h1.6M184.3 130.8h1.6M184.3 121.2h1.6M184.3 124.4h1.6M184.3 127.6h1.6M184.3 137.2h1.6M101.6 140.3h4.8M101.6 141.9h4.8M101.6 143.5h4.8"/>
<path d="M101.6 145.1h4.8"/>
</g>
<g fill="#008000" stroke="#008000" stroke-width=".13">
<circle cx="103.2" cy="134" r=".32"/>
<circle cx="103.2" cy="132.4" r=".32"/>
<circle cx="80.9" cy="99" r=".32"/>
<circle cx="73" cy="94.2" r=".32"/>
<circle cx="73" cy="86.3" r=".32"/>
<circle cx="73" cy="83.1" r=".32"/>
<circle cx="73" cy="76.7" r=".32"/>
<circle cx="73" cy="75.1" r=".32"/>
<circle cx="106.4" cy="89.4" r=".32"/>
<circle cx="106.4" cy="92.6" r=".32"/>
<circle cx="115.9" cy="99" r=".32"/>
<circle cx="184.3" cy="114.9" r=".32"/>
<circle cx="184.3" cy="118.1" r=".32"/>
<circle cx="184.3" cy="121.2" r=".32"/>
<circle cx="184.3" cy="124.4" r=".32"/>
<circle cx="184.3" cy="127.6" r=".32"/>
<circle cx="184.3" cy="130.8" r=".32"/>
<circle cx="184.3" cy="134" r=".32"/>
<circle cx="184.3" cy="137.2" r=".32"/>
<circle cx="104.8" cy="135.6" r=".32"/>
<circle cx="104.8" cy="137.2" r=".32"/>
</g>
<g font-size="3.5">
<text x="4.2" y="210.7">9/26/2018</text>
<text x="21.5" y="210.7">1:17 PM f=0.63 C:\Users\juanj\Dropbox\Eagle\Projects\ADI\Cypress FX3 Breakout\Cypress FX3 Breakout No SR RevC.sch (Sheet: 1/1)</text>
</g>
<g font-size="2.3" fill="#800000">
<text x="21.1" y="19.9">1</text>
<text x="50.6" y="19.9">2</text>
<text x="80.1" y="19.9">3</text>
<text x="109.6" y="19.9">4</text>
<text x="139.1" y="19.9">5</text>
<text x="168.6" y="19.9">6</text>
<text x="198.2" y="19.9">7</text>
<text x="227.7" y="19.9">8</text>
<text x="257.2" y="19.9">9</text>
<text x="5.1" y="35.4">A</text>
<text x="273.1" y="35.4">A</text>
<text x="5.1" y="64.2">B</text>
<text x="273.1" y="64.2">B</text>
<text x="5.1" y="93">C</text>
<text x="273.1" y="93">C</text>
<text x="5" y="121.7">D</text>
<text x="273" y="121.7">D</text>
<text x="5.1" y="150.5">E</text>
<text x="273.2" y="150.5">E</text>
<text x="5.2" y="179.3">F</text>
<text x="273.2" y="179.3">F</text>
</g>
<g font-size="1.3" fill="#505050">
<text x="75.5" y="63.8">1</text>
<text x="75.5" y="65.4">3</text>
<text x="79.2" y="64.5">1</text>
<text x="83.5" y="64.5">2</text>
<text x="87.1" y="63.8">2</text>
<text x="87.1" y="65.4">4</text>
<text x="108.9" y="63.8">1</text>
<text x="108.9" y="65.4">3</text>
<text x="112.6" y="64.5">1</text>
<text x="116.9" y="64.5">2</text>
<text x="120.5" y="63.8">2</text>
<text x="120.5" y="65.4">4</text>
<text x="175.8" y="65.4">1</text>
<text x="74.8" y="71.7">11</text>
<text x="75.5" y="66.9">5</text>
<text x="75.5" y="68.5">7</text>
<text x="75.5" y="70.1">9</text>
<text x="79.2" y="66.1">3</text>
<text x="79.2" y="67.6">5</text>
<text x="79.2" y="69.2">7</text>
<text x="79.2" y="70.8">9</text>
<text x="82.8" y="70.8">10</text>
<text x="83.5" y="66.1">4</text>
<text x="83.5" y="67.6">6</text>
<text x="83.5" y="69.2">8</text>
<text x="87.1" y="66.9">6</text>
<text x="87.1" y="68.5">8</text>
<text x="87.1" y="70.1">10</text>
<text x="87.1" y="71.7">12</text>
<text x="108.2" y="71.7">11</text>
<text x="108.9" y="66.9">5</text>
<text x="108.9" y="68.5">7</text>
<text x="108.9" y="70.1">9</text>
<text x="112.6" y="66.1">3</text>
<text x="112.6" y="67.6">5</text>
<text x="112.6" y="69.2">7</text>
<text x="112.6" y="70.8">9</text>
<text x="116.2" y="70.8">10</text>
<text x="116.9" y="66.1">4</text>
<text x="116.9" y="67.6">6</text>
<text x="116.9" y="69.2">8</text>
<text x="120.5" y="66.9">6</text>
<text x="120.5" y="68.5">8</text>
<text x="120.5" y="70.1">10</text>
<text x="120.5" y="71.7">12</text>
<text x="175.8" y="66.9">2</text>
<text x="74.8" y="73.3">13</text>
<text x="74.8" y="74.9">15</text>
<text x="74.8" y="76.5">17</text>
<text x="79.2" y="72.4">11</text>
<text x="79.2" y="74">13</text>
<text x="79.2" y="75.6">15</text>
<text x="79.2" y="77.2">17</text>
<text x="82.8" y="72.4">12</text>
<text x="82.8" y="74">14</text>
<text x="82.8" y="75.6">16</text>
<text x="82.8" y="77.2">18</text>
<text x="87.1" y="73.3">14</text>
<text x="87.1" y="74.9">16</text>
<text x="87.1" y="76.5">18</text>
<text x="108.2" y="73.3">13</text>
<text x="108.2" y="74.9">15</text>
<text x="108.2" y="76.5">17</text>
<text x="112.6" y="72.4">11</text>
<text x="112.6" y="74">13</text>
<text x="112.6" y="75.6">15</text>
<text x="112.6" y="77.2">17</text>
<text x="116.2" y="72.4">12</text>
<text x="116.2" y="74">14</text>
<text x="116.2" y="75.6">16</text>
<text x="116.2" y="77.2">18</text>
<text x="120.5" y="73.3">14</text>
<text x="120.5" y="74.9">16</text>
<text x="120.5" y="76.5">18</text>
<text x="74.8" y="78.1">19</text>
<text x="74.8" y="79.7">21</text>
<text x="74.8" y="81.3">23</text>
<text x="74.8" y="82.9">25</text>
<text x="79.2" y="78.8">19</text>
<text x="79.2" y="80.4">21</text>
<text x="79.2" y="82">23</text>
<text x="79.2" y="83.6">25</text>
<text x="82.8" y="78.8">20</text>
<text x="82.8" y="80.4">22</text>
<text x="82.8" y="82">24</text>
<text x="82.8" y="83.6">26</text>
<text x="87.1" y="78.1">20</text>
<text x="87.1" y="79.7">22</text>
<text x="87.1" y="81.3">24</text>
<text x="87.1" y="82.9">26</text>
<text x="108.2" y="78.1">19</text>
<text x="108.2" y="79.7">21</text>
<text x="108.2" y="81.3">23</text>
<text x="108.2" y="82.9">25</text>
<text x="112.6" y="78.8">19</text>
<text x="112.6" y="80.4">21</text>
<text x="112.6" y="82">23</text>
<text x="112.6" y="83.6">25</text>
<text x="116.2" y="78.8">20</text>
<text x="116.2" y="80.4">22</text>
<text x="116.2" y="82">24</text>
<text x="116.2" y="83.6">26</text>
<text x="120.5" y="78.1">20</text>
<text x="120.5" y="79.7">22</text>
<text x="120.5" y="81.3">24</text>
<text x="120.5" y="82.9">26</text>
<text x="175.8" y="81.3">1</text>
<text x="175.8" y="82.9">2</text>
<text x="74.8" y="84.4">27</text>
<text x="74.8" y="86">29</text>
<text x="74.8" y="87.6">31</text>
<text x="74.8" y="89.2">33</text>
<text x="79.2" y="85.1">27</text>
<text x="79.2" y="86.7">29</text>
<text x="79.2" y="88.3">31</text>
<text x="79.2" y="89.9">33</text>
<text x="82.8" y="85.1">28</text>
<text x="82.8" y="86.7">30</text>
<text x="82.8" y="88.3">32</text>
<text x="82.8" y="89.9">34</text>
<text x="87.1" y="84.4">28</text>
<text x="87.1" y="86">30</text>
<text x="87.1" y="87.6">32</text>
<text x="87.1" y="89.2">34</text>
<text x="108.2" y="84.4">27</text>
<text x="108.2" y="86">29</text>
<text x="108.2" y="87.6">31</text>
<text x="108.2" y="89.2">33</text>
<text x="112.6" y="85.1">27</text>
<text x="112.6" y="86.7">29</text>
<text x="112.6" y="88.3">31</text>
<text x="112.6" y="89.9">33</text>
<text x="116.2" y="85.1">28</text>
<text x="116.2" y="86.7">30</text>
<text x="116.2" y="88.3">32</text>
<text x="116.2" y="89.9">34</text>
<text x="120.5" y="84.4">28</text>
<text x="120.5" y="86">30</text>
<text x="120.5" y="87.6">32</text>
<text x="120.5" y="89.2">34</text>
<text x="175.8" y="84.4">3</text>
<text x="74.8" y="90.8">35</text>
<text x="74.8" y="92.4">37</text>
<text x="74.8" y="94">39</text>
<text x="79.2" y="91.5">35</text>
<text x="79.2" y="93.1">37</text>
<text x="79.2" y="94.7">39</text>
<text x="82.8" y="91.5">36</text>
<text x="82.8" y="93.1">38</text>
<text x="82.8" y="94.7">40</text>
<text x="87.1" y="90.8">36</text>
<text x="87.1" y="92.4">38</text>
<text x="87.1" y="94">40</text>
<text x="108.2" y="90.8">35</text>
<text x="108.2" y="92.4">37</text>
<text x="108.2" y="94">39</text>
<text x="112.6" y="91.5">35</text>
<text x="112.6" y="93.1">37</text>
<text x="112.6" y="94.7">39</text>
<text x="116.2" y="91.5">36</text>
<text x="116.2" y="93.1">38</text>
<text x="116.2" y="94.7">40</text>
<text x="120.5" y="90.8">36</text>
<text x="120.5" y="92.4">38</text>
<text x="120.5" y="94">40</text>
<text x="186.9" y="111.5">2</text>
<text x="186.9" y="113.1">3</text>
<text x="186.9" y="109.9">1</text>
<text x="186.9" y="114.7">4</text>
<text x="186.9" y="116.3">5</text>
<text x="186.9" y="117.8">6</text>
<text x="186.9" y="119.4">7</text>
<text x="95.5" y="123.3">SCLK</text>
<text x="96.2" y="121.7">RST</text>
<text x="97" y="124.9">CS</text>
<text x="100.2" y="121">1</text>
<text x="100.2" y="122.6">2</text>
<text x="100.2" y="124.2">3</text>
<text x="100.2" y="125.8">4</text>
<text x="186.2" y="124.2">10</text>
<text x="186.2" y="125.8">11</text>
<text x="186.9" y="121">8</text>
<text x="186.9" y="122.6">9</text>
<text x="95" y="126.5">DOUT</text>
<text x="95.8" y="131.3">GND</text>
<text x="95.9" y="128.1">DNC</text>
<text x="96.2" y="129.7">DIN</text>
<text x="100.2" y="127.4">5</text>
<text x="100.2" y="129">6</text>
<text x="100.2" y="130.6">7</text>
<text x="186.2" y="127.4">12</text>
<text x="186.2" y="129">13</text>
<text x="186.2" y="130.6">14</text>
<text x="95.8" y="132.9">GND</text>
<text x="95.8" y="134.5">GND</text>
<text x="95.9" y="136">VDD</text>
<text x="95.9" y="137.6">VDD</text>
<text x="100.2" y="132.2">8</text>
<text x="100.2" y="133.8">9</text>
<text x="100.2" y="135.3">10</text>
<text x="100.2" y="136.9">11</text>
<text x="186.2" y="132.2">15</text>
<text x="186.2" y="133.8">16</text>
<text x="186.2" y="135.3">17</text>
<text x="186.2" y="136.9">18</text>
<text x="95.4" y="140.8">DIO1</text>
<text x="95.4" y="142.4">DIO2</text>
<text x="95.4" y="144">DIO3</text>
<text x="95.9" y="139.2">VDD</text>
<text x="100.2" y="138.5">12</text>
<text x="100.2" y="140.1">13</text>
<text x="100.2" y="141.7">14</text>
<text x="100.2" y="143.3">15</text>
<text x="95.4" y="145.6">DIO4</text>
<text x="100.2" y="144.9">16</text>
</g>
</svg>
